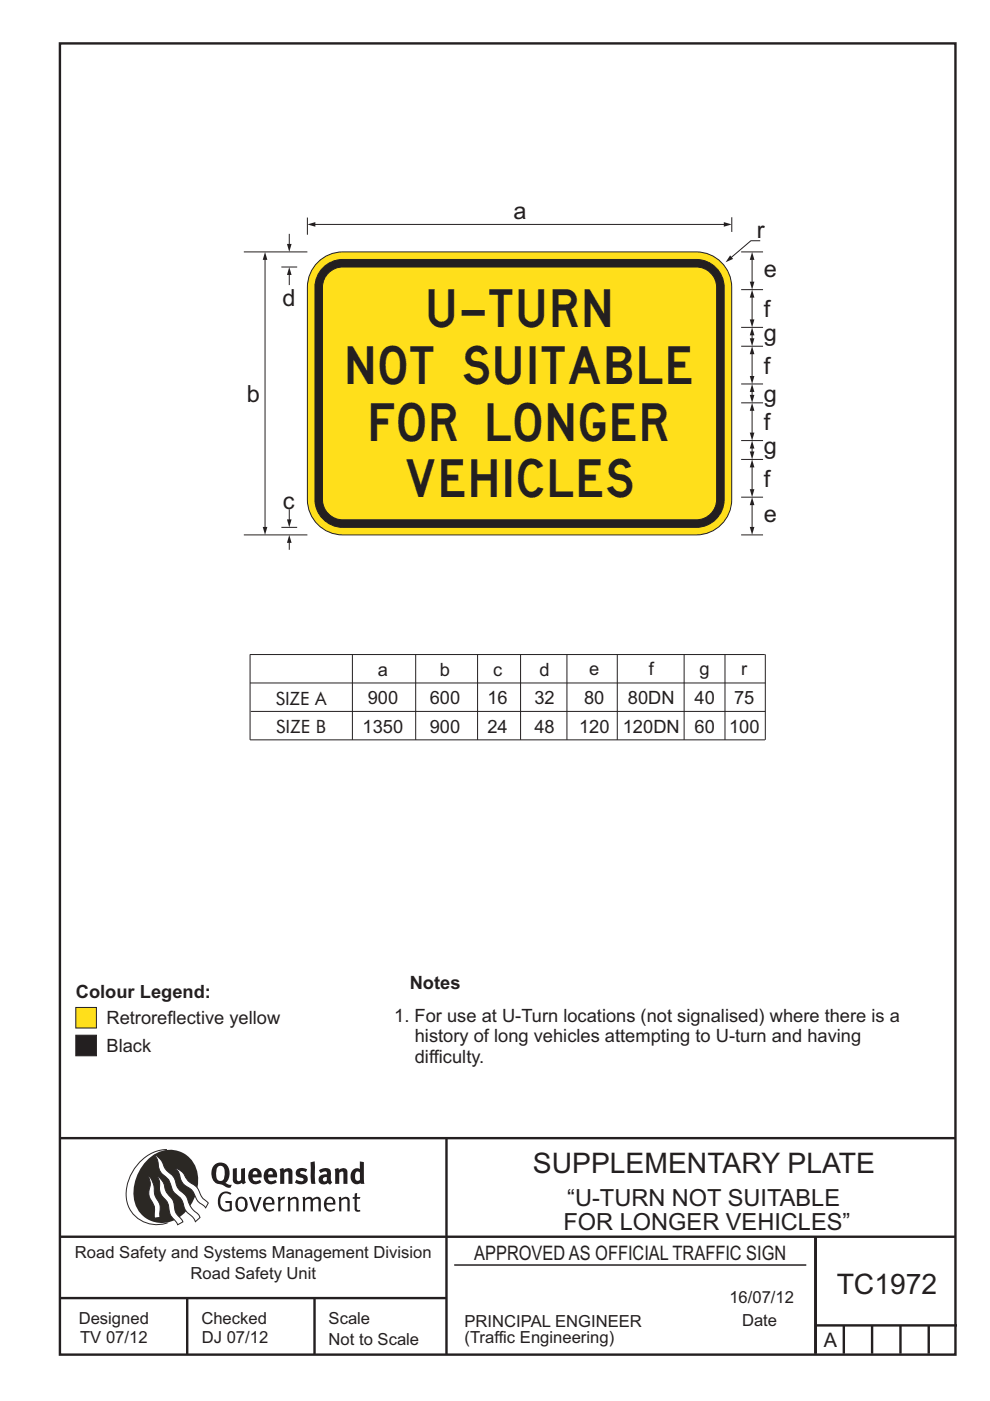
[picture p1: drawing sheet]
<svg xmlns="http://www.w3.org/2000/svg" width="210mm" height="297mm" viewBox="0 0 210 297" stroke-linecap="round" stroke-linejoin="round" font-family="sans-serif">
<g fill="none" stroke="#231f20" stroke-width=".51">
<path d="M12.7 9.2h190v278h-190zM12.7 241.3h189.9M94.7 241.4v45.8M12.7 262.2h190.1M12.7 275.2h82M39.7 275.2v12M66.7 275.2v12M173 262.2v24.8M173 281h30M179 281v6M185 281v6M191 281v6"/>
<path d="M197 281v6"/>
</g>
<path d="M96.4 268.2h74.6" fill="none" stroke="#231f20" stroke-width=".21"/>
<path d="M35.4 243.7a9.3 9.3 0 0 0-8.6 8.6 6.5 6.5 0 0 0 8.8 7" fill="none" stroke="#2b2824" stroke-width=".21"/>
<path d="M31.4 245.8a6.1 6.1 0 0 1 6.8-1.6 6.1 6.1 0 0 1 3.8 5.7 9.5 9.5 0 0 1-5.9 9.2 6 6 0 0 1-7.8-6.3 10.3 10.3 0 0 1 3.1-7z" fill-rule="evenodd" fill="#2b2824"/>
<g fill="#fff" stroke="#2b2824" stroke-width=".21">
<path d="M31.6 249.4a1.47 1.47 0 0 1 .7 1.1l.4 1.5a4.1 4.1 0 0 0 1.1 3l.2 1.1v2l-1.2 .2-.1-1a3.9 3.9 0 0 0-.9-3.3 5 5 0 0 1 .1-2.9z" fill-rule="evenodd"/>
<path d="M37.2 247.7l.6 .2a4.2 4.2 0 0 1 1.9 2.3l1.1 .8a3.2 3.2 0 0 1 1.7 2.3l.6 .8 1.1 1-.6 1-.4-.5a3.8 3.8 0 0 1-2-2.6 4.6 4.6 0 0 0-2-1.7 5.1 5.1 0 0 1-1.3-2.8z" fill-rule="evenodd"/>
<path d="M32.8 244.9a3.4 3.4 0 0 1 2 2.5l.8 1a4.3 4.3 0 0 1 2 3.2l.6 .9a5 5 0 0 1 2.1 3.1l.7 .9a2.97 2.97 0 0 1 1.4 1.6l-1 .9a3.2 3.2 0 0 0-1.5-1.8l-.7-.9a4.6 4.6 0 0 0-2.2-3.3 4 4 0 0 1-1-2.4 4 4 0 0 0-1.6-1.7 3.6 3.6 0 0 1-.9-2.7z" fill-rule="evenodd"/>
<path d="M33.4 249.4l.8 .7 .6 1a4.4 4.4 0 0 0 1.7 3.1l.4 .9a3.9 3.9 0 0 0 1.6 3.4l.3 .6-1.1 .6a3.5 3.5 0 0 0-1.4-1.8l-.2-.5a5.9 5.9 0 0 0-1-3.1 3.6 3.6 0 0 1-1.2-3.5z" fill-rule="evenodd"/>
</g>
<g fill="#231f20">
<path d="M46.8 253.1a1.74 1.74 0 0 1 2.3-.1l-.2 .3a1.25 1.25 0 0 0-1.5-.2 1.25 1.25 0 0 0-.7 1.2 1.74 1.74 0 0 0 1.3 2.2l.7-.2v-1.2h-.8l-.1-.5h1.4v2a1.92 1.92 0 0 1-2.2 0 1.92 1.92 0 0 1-.8-2.1l.3-1z" fill-rule="evenodd"/>
<path d="M50.6 254.4a.88 .88 0 0 1 1.1-.1 .88 .88 0 0 1 .3 1.1 .88 .88 0 0 1-.8 1.1l-.5-.2a2.24 2.24 0 0 1-.1-1.9zM50.3 254.1a1.93 1.93 0 0 0 .4 2.7 1.47 1.47 0 0 0 1.5-.4 1.47 1.47 0 0 0 .3-1.6 1.27 1.27 0 0 0-.9-1 1.27 1.27 0 0 0-1.3 .3z" fill-rule="evenodd"/>
<path d="M52.8 253.8l.5-.1 .9 2.6 .8-2.5h.5l-1.1 3.1h-.5z" fill-rule="evenodd"/>
<path d="M56.7 254.2a.72 .72 0 0 1 .8 .1 .72 .72 0 0 1 .2 .7h-1.4zM56.4 253.9a1.74 1.74 0 0 0 .5 3l1.1-.3 .1-.1-.1-.3a.96 .96 0 0 1-1.2 .2 .96 .96 0 0 1-.5-1h1.9a1.25 1.25 0 0 0-.4-1.4 1.25 1.25 0 0 0-1.4-.1z" fill-rule="evenodd"/>
<path d="M58.9 253.9l.5-.2 .1 .5 .4-.4 .6-.1-.2 .6a.67 .67 0 0 0-.8 .6v1.9h-.5z" fill-rule="evenodd"/>
<path d="M61 253.9l.4-.2 .2 .4a.93 .93 0 0 1 1-.4 .93 .93 0 0 1 .7 .8v2.3h-.5v-2.4a.83 .83 0 0 0-1.2 .2v2.2h-.5z" fill-rule="evenodd"/>
<path d="M64.2 253.8l.4-.1 .2 .4a.87 .87 0 0 1 .8-.4 .87 .87 0 0 1 .7 .5h.1a.89 .89 0 0 1 .9-.5 .89 .89 0 0 1 .7 .8v2.3h-.4l-.1-2.5a.87 .87 0 0 0-1.1 .3v2.2h-.5l-.1-2.5a.8 .8 0 0 0-1.1 .3v2.2h-.4z" fill-rule="evenodd"/>
<path d="M69.6 254.2a.72 .72 0 0 1 .8 .1 .72 .72 0 0 1 .2 .7h-1.3zM69.3 253.9a1.74 1.74 0 0 0 .6 3l1.1-.3 .1-.1-.2-.3a.96 .96 0 0 1-1.1 .2 .96 .96 0 0 1-.5-1h1.8a1.25 1.25 0 0 0-.4-1.4 1.25 1.25 0 0 0-1.4-.1z" fill-rule="evenodd"/>
<path d="M71.8 253.9l.5-.2 .2 .4a.93 .93 0 0 1 .9-.4 .93 .93 0 0 1 .8 .8v2.3h-.5l-.1-2.4a.83 .83 0 0 0-1.2 .2v2.2h-.5z" fill-rule="evenodd"/>
<path d="M75.3 253l.5-.1-.1 .9h.8l-.2 .4h-.6v2.2l.2 .1h.5v.3a.76 .76 0 0 1-1.2-.6v-2h-.4v-.4h.4z" fill-rule="evenodd"/>
<path d="M46.2 247.4l.4-.2a.95 .95 0 0 1 1.1 1.3v.3a1.13 1.13 0 0 1-1 1.6 1.39 1.39 0 0 1-.9-1.8l.2-.9zM45.6 246.8a2.61 2.61 0 0 0 .5 4.2l1.1 .2a1.66 1.66 0 0 0 1.7 .6l.3-.6h-.7l-.7-.4a2.7 2.7 0 0 0-.1-4.1 1.97 1.97 0 0 0-2.1 .1z" fill-rule="evenodd"/>
<path d="M49.4 247.8l.8-.2 .1 2.6 .3 .2 .5-.3v-2.3l.9-.2v2.6l.2 .5-.6 .4-.3-.3a1.12 1.12 0 0 1-1.3 .2 1.12 1.12 0 0 1-.6-1.1z" fill-rule="evenodd"/>
<path d="M53.8 248.4l.6-.1 .2 .7h-1zM53 248.2a1.74 1.74 0 0 0 .1 2.4 1.74 1.74 0 0 0 2.3 0l-.3-.5a.85 .85 0 0 1-.9 .3 .85 .85 0 0 1-.6-.8h1.9a1.47 1.47 0 0 0-.7-1.8 1.47 1.47 0 0 0-1.8 .4z" fill-rule="evenodd"/>
<path d="M57.1 248.4l.5-.1 .3 .7h-1zM56.2 248.2a1.74 1.74 0 0 0 .1 2.4 1.74 1.74 0 0 0 2.4 0l-.3-.5a.85 .85 0 0 1-1 .3 .85 .85 0 0 1-.5-.8h1.9a1.47 1.47 0 0 0-.7-1.8 1.47 1.47 0 0 0-1.9 .4z" fill-rule="evenodd"/>
<path d="M59.3 247.9l.8-.3 .2 .4a.99 .99 0 0 1 1.1-.3 .99 .99 0 0 1 .6 .9v2.4h-.8l-.1-2.5a.56 .56 0 0 0-.8 .2v2.3h-.9z" fill-rule="evenodd"/>
<path d="M62.9 248.1a1.97 1.97 0 0 1 2.3-.2l-.4 .6a.7 .7 0 0 0-1.1 .2l.4 .2a1.06 1.06 0 0 1 1.2 1 1.06 1.06 0 0 1-.9 1.1 2.32 2.32 0 0 1-1.8-.3l.3-.6 .1 .1a.86 .86 0 0 0 1.4-.1 .85 .85 0 0 0-.9-.5 .94 .94 0 0 1-.6-1.5z" fill-rule="evenodd"/>
<path d="M68.6 249.8l.7-.2v.7l-.6 .2-.2-.5zM67.6 248.1l.5 .6a1.1 1.1 0 0 1 1.2-.2v.5a1.27 1.27 0 0 0-1.3 .2 1.27 1.27 0 0 0-.3 1.4 1.24 1.24 0 0 0 1.9 .2l.4 .4 .4-.6a1.3 1.3 0 0 1-.2-1.4 1.22 1.22 0 0 0-.4-1.4 2.31 2.31 0 0 0-2.2 .3z" fill-rule="evenodd"/>
<path d="M71 247.9l.7-.3 .2 .4a.99 .99 0 0 1 1.1-.3 .99 .99 0 0 1 .7 .9v2.4h-.9v-2.5a.56 .56 0 0 0-.8 .2v2.3h-.9z" fill-rule="evenodd"/>
<path d="M75.6 248.4h.3l.4 .2v1.6l-.6 .2a1.49 1.49 0 0 1-.1-2zM76.3 246.2v1.7a1.43 1.43 0 0 0-1.5 .2 1.43 1.43 0 0 0-.4 1.4 1.33 1.33 0 0 0 .6 1.4 1.33 1.33 0 0 0 1.5-.1v.2h.8l-.1-4.6z" fill-rule="evenodd"/>
<path d="M65.9 246.4l.8-.2 .2 4.8h-.8l-.2-1.1z" fill-rule="evenodd"/>
</g>
<path d="M16.1 213.6h4.3v4.4h-4.3z" fill-rule="evenodd" fill="#ffdf1b" stroke="#231f20" stroke-width=".21"/>
<path d="M16.1 219.5h4.3v4.3h-4.3z" fill-rule="evenodd" fill="#231f20" stroke="#231f20" stroke-width=".21"/>
<path d="M67 56a7.5 7.5 0 0 1 5.7-2.6h75a7.5 7.5 0 0 1 7.5 7.5v45a7.5 7.5 0 0 1-7.5 7.5h-75a7.5 7.5 0 0 1-7.5-7.5v-45a7.5 7.5 0 0 1 1.8-4.9z" fill-rule="evenodd" fill="#ffdf1b" stroke="#231f20" stroke-width=".21"/>
<path d="M68.5 56.7a5.9 5.9 0 0 1 4.2-1.7h75a5.9 5.9 0 0 1 5.9 5.9v45a5.9 5.9 0 0 1-5.9 5.9h-75a5.9 5.9 0 0 1-5.9-5.9v-45a5.9 5.9 0 0 1 1.7-4.2z" fill-rule="evenodd" fill="#231f20" stroke="#231f20" stroke-width=".21"/>
<path d="M69.4 58.1a4.3 4.3 0 0 1 3.3-1.5h75a4.3 4.3 0 0 1 4.3 4.3v45a4.3 4.3 0 0 1-4.3 4.3h-75a4.3 4.3 0 0 1-4.3-4.3v-45a4.3 4.3 0 0 1 1-2.8z" fill-rule="evenodd" fill="#ffdf1b" stroke="#231f20" stroke-width=".21"/>
<path d="M65.2 46.1v3.7M66.7 47.6h87M155.2 46.1v3.1" fill="none" stroke="#231f20" stroke-width=".21"/>
<g fill="#231f20">
<path d="M65.2 47.6l1.7-.5v1z"/>
<path d="M153.5 47.1l1.7 .5-1.7 .5z"/>
</g>
<path d="M161.2 51h-1.9l-4.2 3.6" fill="none" stroke="#231f20" stroke-width=".21"/>
<path d="M154.9 54.1l.6 .8-1.6 .7z" fill="#231f20"/>
<path d="M157.2 69.4h4.6M157.2 73.4h4.6M157.2 61.4h4.6M157.2 93.4h4.6M157.2 81.4h4.6M157.2 97.4h4.6M157.2 85.4h4.6M159.5 95v.9M157.2 105.4h4.6M157.2 113.4h4.6" fill="none" stroke="#231f20" stroke-width=".21"/>
<g fill="#231f20">
<path d="M159 95.7h1l-.5 1.7z"/>
<path d="M159.5 93.4l.5 1.7h-1z"/>
</g>
<path d="M159.5 83v.9" fill="none" stroke="#231f20" stroke-width=".21"/>
<g fill="#231f20">
<path d="M159 83.7h1l-.5 1.7z"/>
<path d="M159.5 81.4l.5 1.7h-1z"/>
</g>
<path d="M159.5 71v.9" fill="none" stroke="#231f20" stroke-width=".21"/>
<g fill="#231f20">
<path d="M159 71.7h1l-.5 1.7z"/>
<path d="M159.5 69.4l.5 1.7h-1z"/>
</g>
<path d="M159.5 55v4.9" fill="none" stroke="#231f20" stroke-width=".21"/>
<g fill="#231f20">
<path d="M159 59.7h1l-.5 1.7z"/>
<path d="M159.5 53.4l.5 1.7h-1z"/>
</g>
<path d="M159.5 99v4.9" fill="none" stroke="#231f20" stroke-width=".21"/>
<g fill="#231f20">
<path d="M159.5 97.4l.5 1.7h-1z"/>
<path d="M159 103.7h1l-.5 1.7z"/>
</g>
<path d="M159.5 87v4.9" fill="none" stroke="#231f20" stroke-width=".21"/>
<g fill="#231f20">
<path d="M159.5 85.4l.5 1.7h-1z"/>
<path d="M159 91.7h1l-.5 1.7z"/>
</g>
<path d="M159.5 75v4.9" fill="none" stroke="#231f20" stroke-width=".21"/>
<g fill="#231f20">
<path d="M159.5 73.4l.5 1.7h-1z"/>
<path d="M159 79.7h1l-.5 1.7z"/>
</g>
<path d="M159.5 63v4.9" fill="none" stroke="#231f20" stroke-width=".21"/>
<g fill="#231f20">
<path d="M159.5 61.4l.5 1.7h-1z"/>
<path d="M159 67.7h1l-.5 1.7z"/>
</g>
<path d="M159.5 107v4.9" fill="none" stroke="#231f20" stroke-width=".21"/>
<g fill="#231f20">
<path d="M159 111.7h1l-.5 1.7z"/>
<path d="M159.5 105.4l.5 1.7h-1z"/>
</g>
<path d="M56.2 55v56.9M157.2 53.4h4.6" fill="none" stroke="#231f20" stroke-width=".21"/>
<g fill="#231f20">
<path d="M56.2 53.4l.5 1.7h-1z"/>
<path d="M55.7 111.7h1l-.5 1.7z"/>
</g>
<path d="M61.4 58.2v2.2" fill="none" stroke="#231f20" stroke-width=".21"/>
<path d="M61.4 56.6l.4 1.7h-.9z" fill="#231f20"/>
<path d="M51.7 53.4h13.5M59.7 56.6h3.3M61.4 49.6v2.3" fill="none" stroke="#231f20" stroke-width=".21"/>
<path d="M60.9 51.7h.9l-.4 1.7z" fill="#231f20"/>
<path d="M51.7 113.4h13.5M59.7 111.8h3.3M61.4 108v2.3" fill="none" stroke="#231f20" stroke-width=".21"/>
<path d="M60.9 110.1h.9l-.4 1.7z" fill="#231f20"/>
<path d="M61.4 115v1.6" fill="none" stroke="#231f20" stroke-width=".21"/>
<path d="M61.4 113.4l.4 1.7h-.9z" fill="#231f20"/>
<g fill="none" stroke="#231f20" stroke-width=".21">
<path d="M53 138.8h109.2M53 138.7v18.2h109.3M74.7 138.7v18.2M88.2 138.7v18.2M101.3 138.7v18.2M110.4 138.7v18.2M120.2 138.7v18.2M130.9 138.7v18.2M145.1 138.7v18.2M153.8 138.7v18.2M162.3 138.7v18.2M53 144.8h109.3"/>
<path d="M53.2 150.8h109.1"/>
</g>
<g font-size="8" fill="#231f20">
<text x="91" y="69.3">U-TURN</text>
<text x="73.8" y="81.4">NOT SUITABLE</text>
<text x="78.7" y="93.4">FOR LONGER</text>
<text x="86.2" y="105.4">VEHICLES</text>
</g>
<g font-size="6" fill="#231f20">
<text x="113" y="248.7">SUPPLEMENTARY PLATE</text>
<text x="177.5" y="274.3">TC1972</text>
</g>
<g font-size="5" fill="#231f20">
<text x="108.9" y="46.5">a</text>
<text x="160.5" y="50.5">r</text>
<text x="162" y="58.7">e</text>
<text x="59.9" y="64.8">d</text>
<text x="162" y="67.2">f</text>
<text x="162" y="72.2">g</text>
<text x="162" y="79.2">f</text>
<text x="52.3" y="85.2">b</text>
<text x="162" y="85.2">g</text>
<text x="162" y="91.2">f</text>
<text x="162" y="96.2">g</text>
<text x="60" y="108">c</text>
<text x="162" y="103.2">f</text>
<text x="162" y="110.7">e</text>
<text x="120.3" y="255.8">“U-TURN NOT SUITABLE</text>
<text x="119.5" y="260.9">FOR LONGER VEHICLES”</text>
</g>
<g font-size="4.2" fill="#231f20">
<text x="100.6" y="267.2">APPROVED AS OFFICIAL TRAFFIC SIGN</text>
<text x="174.7" y="285.6">A</text>
</g>
<g font-size="3.9" fill="#231f20">
<text x="80.1" y="143.3">a</text>
<text x="93.3" y="143.3">b</text>
<text x="104.6" y="143.3">c</text>
<text x="114.4" y="143.3">d</text>
<text x="125" y="143.2">e</text>
<text x="137.6" y="143.2">f</text>
<text x="148.4" y="143.2">g</text>
<text x="157.2" y="143.2">r</text>
<text x="58.5" y="149.4">SIZE A</text>
<text x="78" y="149.3">900</text>
<text x="91.2" y="149.3">600</text>
<text x="103.4" y="149.3">16</text>
<text x="113.4" y="149.3">32</text>
<text x="123.9" y="149.2">80</text>
<text x="133.2" y="149.2">80DN</text>
<text x="147.3" y="149.2">40</text>
<text x="155.7" y="149.2">75</text>
<text x="58.6" y="155.4">SIZE B</text>
<text x="76.9" y="155.4">1350</text>
<text x="91.2" y="155.4">900</text>
<text x="103.4" y="155.4">24</text>
<text x="113.4" y="155.4">48</text>
<text x="122.8" y="155.3">120</text>
<text x="132.1" y="155.3">120DN</text>
<text x="147.3" y="155.3">60</text>
<text x="154.6" y="155.3">100</text>
<text x="86.9" y="209.8">Notes</text>
<text x="16.1" y="211.6">Colour Legend:</text>
<text x="22.6" y="217.2">Retroreflective yellow</text>
<text x="83.6" y="216.6">1. For use at U-Turn locations (not signalised) where there is a</text>
<text x="88" y="220.9">history of long vehicles attempting to U-turn and having</text>
<text x="22.6" y="223">Black</text>
<text x="88" y="225.3">difficulty.</text>
</g>
<g font-size="3.5" fill="#231f20">
<text x="15.9" y="266.8">Road Safety and Systems Management Division</text>
<text x="40.4" y="271.1">Road Safety Unit</text>
<text x="16.7" y="280.7">Designed</text>
<text x="42.7" y="280.7">Checked</text>
<text x="69.7" y="280.7">Scale</text>
<text x="98.5" y="281.4">PRINCIPAL ENGINEER</text>
<text x="154.7" y="276.2">16/07/12</text>
<text x="157.4" y="281.2">Date</text>
<text x="17" y="284.8">TV 07/12</text>
<text x="42.8" y="284.8">DJ 07/12</text>
<text x="69.7" y="285.2">Not to Scale</text>
<text x="98.5" y="284.8">(Traffic Engineering)</text>
</g>
</svg>
